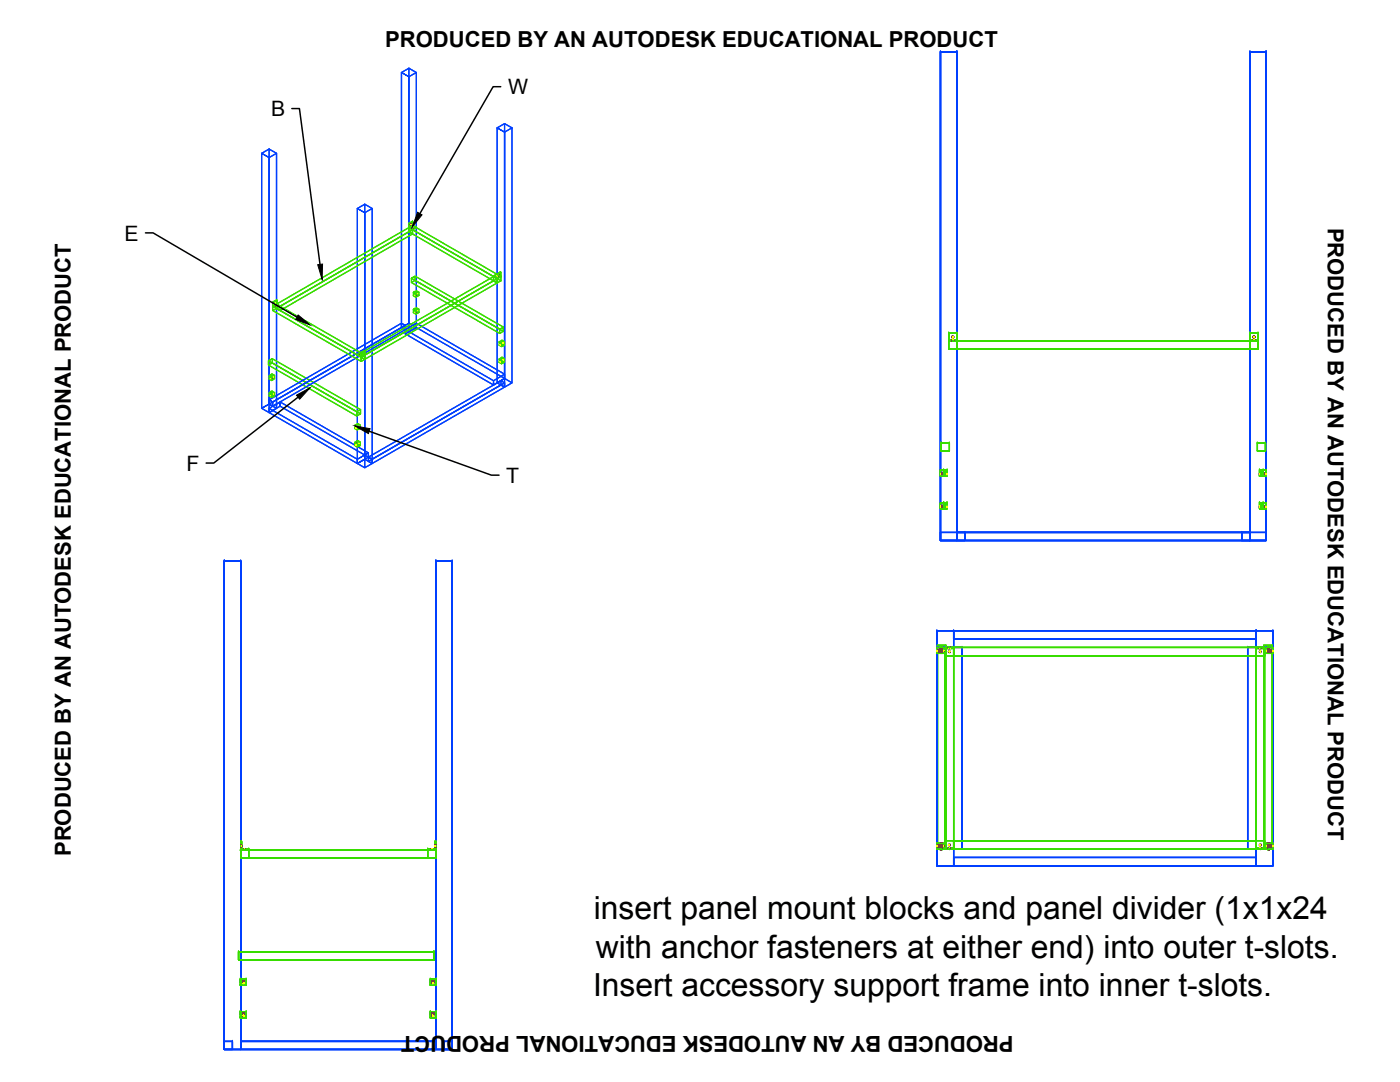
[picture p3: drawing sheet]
<svg xmlns="http://www.w3.org/2000/svg" width="279mm" height="216mm" viewBox="0 0 279 216" stroke-linecap="round" stroke-linejoin="round" font-family="sans-serif">
<!-- layer: sides and bottom -->
<g fill="none" stroke="#003fff" stroke-width=".25">
<path d="M80.1 14.5l1.5-.9v50.9l1.5 .8-1.5 .9-1.5-.9 1.5-.8-1.5 .8zM80.1 14.5l1.5 .8v50.9l-1.5-.9v-50.8l1.5 .8 1.5-.8-1.5-.9zM81.6 13.6l1.5 .9v50.8l-1.5-.8zM81.6 15.3l1.5-.8v50.8l-1.5 .9zM187.7 10.4h3.3v97.5h-3.3zM187.7 10.4h3.3v97.5v-97.5v97.5h-3.3zM187.7 10.4h.1M187.7 10.4v97.5zM187.7 10.4h3.3h-3.3M191 10.4h.1M249.5 10.4h3.2v97.5h-3.2zM249.5 10.4h3.2v97.5v-97.5v97.5h-3.2z"/>
<path d="M249.5 10.4h.1M249.5 10.4v97.5zM249.5 10.4h3.2h-3.2M252.7 10.4h.1M52.2 30.6l1.5-.9v50.9l1.5 .9-1.5 .8-1.5-.8 1.5-.9-1.5 .9zM52.2 30.6l1.5 .8v50.9l-1.5-.8v-50.9l1.5 .8 1.5-.8-1.5-.9zM53.7 29.7l1.5 .9v50.9l-1.5-.9zM53.7 31.4l1.5-.8v50.9l-1.5 .8zM99.2 25.5l1.5-.8v50.8l1.5 .9-1.5 .8-1.5-.8 1.5-.9-1.5 .9zM99.2 25.5l1.5 .9v50.8l-1.5-.8v-50.9l1.5 .9 1.5-.9-1.5-.8zM100.7 24.7l1.5 .8v50.9l-1.5-.9zM100.7 26.4l1.5-.9v50.9l-1.5 .8z"/>
<path d="M71.3 41.6l1.5-.8v50.8l1.5 .9-1.5 .8-1.5-.8 1.5-.9-1.5 .9zM71.3 41.6l1.5 .8v50.9l-1.5-.8v-50.9l1.5 .8 1.5-.8-1.5-.8zM72.8 40.8l1.5 .8v50.9l-1.5-.9zM72.8 42.4l1.5-.8v50.9l-1.5 .8zM53.7 79.8l.7 .4v.9l-.7-.5v-.8l26.4-15.3 .8 .4-26.5 15.3zM53.7 79.8l26.4-15.3v.8l-26.4 15.3zM80.9 65.8l17.6 10.2v.8v-.8l2.2-1.3v.8l-2.2 1.3-17.6-10.2zM80.9 66.6l2.2-1.3 17.6 10.2-2.2 1.3zM80.9 65.8l2.2-1.3 17.6 10.2-2.2 1.3-17.6-10.2 2.2-1.3v.8l-2.2 1.3zM83.1 64.5l17.6 10.2v.8l-17.6-10.2zM53.7 80.6l26.4-15.3 .8 .5-26.5 15.3zM53.7 81.5l2.2-1.3v.9v-.9l17.6 10.2v.8l-17.6-10.1-2.2 1.2z"/>
<path d="M53.7 82.3l2.2-1.2 17.6 10.1-2.2 1.3zM53.7 81.5l17.6 10.1v.9l-17.6-10.2zM53.7 81.5l2.2-1.3 17.6 10.2-2.2 1.2v.9l2.2-1.3v-.8l-2.2 1.2zM54.4 80.2l26.5-15.3v.9l-.8-.5v-.8l.8 .4v.9l-26.5 15.3zM73.5 91.2l.8 .4v.9l-.8-.4v-.9l26.5-15.2 .7 .4-26.4 15.2zM73.5 91.2l26.5-15.2v.8l-26.5 15.3zM73.5 92.1l26.5-15.3 .7 .4-26.4 15.3zM74.3 91.6l26.4-15.2v.8l-.7-.4v-.8l.7 .4v.8l-26.4 15.3zM44.8 112h.1M44.8 112v97.4v-97.4h3.2v97.4h-3.2zM44.8 112h3.2v97.4v-97.4v97.4h-3.2zM44.8 112h3.2z"/>
<path d="M48 112h.1M87 112h.1M87 112v97.4v-97.4h3.2v97.4h-3.2zM87 112h3.2v97.4v-97.4v97.4h-3.2zM87 112h3.2zM90.2 112h.1M187.7 107.9h3.3h-3.3M187.7 106.2h4.9v1.7v-1.7v1.7h-4.9zM187.7 107.9h4.9h-4.9M187.7 106.2v1.7v-1.7M187.7 107.9h.1M187.7 106.2h4.9v1.7h-4.9z"/>
<path d="M191 106.2h.1M191 106.2v1.7zM191 106.2h58.5h-58.5h58.5v1.7h-58.5zM191 106.2h58.5v1.7h-58.5h58.5h-58.5zM192.6 106.2h.1M192.6 107.9h.1M192.6 106.2h-4.9h4.9M247.8 106.2v1.7v-1.7h4.9v1.7h-4.9zM247.8 106.2h.1M247.8 107.9h.1M247.8 106.2h4.9h-4.9M247.8 106.2h4.9v1.7h-4.9z"/>
<path d="M249.5 107.9h3.2h-3.2M249.5 106.2h.1M249.5 107.9h.1M252.7 107.9h-4.9h4.9M252.7 106.2v1.7v-1.7M252.7 107.9h.1M187 125.8h3.3h-3.3h3.3v3.4h-3.3zM187 125.8h.1M187 129.2h3.3h-3.3M187 125.8v3.4v-3.4M187 125.8h3.3v3.4h-3.3zM187 129.2h5z"/>
<path d="M187 129.2h5v40.2v-40.2v40.2h-5zM187 129.2v40.2v-40.2h5v40.2h-5zM190.3 129.2v-3.4v3.4M190.3 125.8h.1M190.3 129.2h.1M190.3 127.5v-1.7v1.7M190.3 125.8h60.4v1.7h-60.4zM190.3 125.8h60.4h-60.4h60.4v1.7h-60.4zM190.3 127.5h60.4zM192 129.2h.1M249 129.2h.1M249 129.2v40.2v-40.2h5v40.2h-5z"/>
<path d="M249 129.2h5v40.2v-40.2v40.2h-5zM249 129.2h5zM250.7 125.8h3.3h-3.3h3.3v3.4h-3.3zM250.7 125.8h.1M250.7 129.2h3.3h-3.3M250.7 125.8v3.4v-3.4M250.7 125.8h3.3v3.4h-3.3zM250.7 127.5h.1M250.7 127.5v-1.7v1.7M254 129.2v-3.4v3.4M254 125.8h.1M254 129.2h.1"/>
<path d="M187 169.4h3.3h-3.3h3.3v3.4h-3.3zM187 169.4h.1M187 172.8h3.3h-3.3M187 169.4v3.4v-3.4M187 169.4h3.3v3.4h-3.3zM187 169.4h5zM190.3 172.8v-3.4v3.4M190.3 169.4h.1M190.3 172.8h.1M190.3 172.8v-1.7v1.7M190.3 171.1h60.4v1.7h-60.4zM190.3 171.1h60.4h-60.4h60.4v1.7h-60.4z"/>
<path d="M190.3 172.8h60.4zM192 169.4h.1M249 169.4h.1M249 169.4h5zM250.7 169.4h3.3h-3.3h3.3v3.4h-3.3zM250.7 169.4h.1M250.7 172.8h3.3h-3.3M250.7 169.4v3.4v-3.4M250.7 169.4h3.3v3.4h-3.3zM250.7 171.1h.1M250.7 172.8h.1M250.7 172.8v-1.7v1.7"/>
<path d="M254 172.8v-3.4v3.4M254 169.4h.1M254 172.8h.1M44.8 209.4h.1M44.8 209.4h3.2zM44.8 207.8h1.6h-1.6h1.6v1.6h-1.6zM44.8 209.4v-1.6v1.6M44.8 207.8h.1M44.8 207.8h1.6v1.6h-1.6zM46.4 207.8h.1M46.4 209.4h-1.6h1.6M46.4 207.8v1.6v-1.6"/>
<path d="M48 207.8v1.6v-1.6M48 207.8h39v1.6h-39zM48 207.8h39v1.6h-39h39h-39zM48 207.8h39zM48 209.4h.1M48 207.8h.1M87 209.4h.1M87 209.4h3.2zM87 207.8h.1M87 207.8v1.6v-1.6M88.6 207.8h1.6h-1.6h1.6v1.6h-1.6zM88.6 209.4v-1.6v1.6"/>
<path d="M88.6 207.8h.1M88.6 209.4h.1M88.6 207.8h1.6v1.6h-1.6zM90.2 207.8h.1M90.2 209.4h-1.6h1.6M90.2 207.8v1.6v-1.6"/>
</g>
<!-- layer: stuff inserted in sides -->
<g fill="none" stroke="#37dd00" stroke-width=".25">
<path d="M81.6 45.4l.7-.4 .8 .4-.8 .4zM81.6 44.6l.7-.5v.9l-.7 .4zM81.6 44.6l.7-.5 .2 .1-.8 .4zM81.6 45.4l.7-.4-.7 .4v.9l.7-.5v-.8l17.7 10.2-.8 .4zM81.6 46.3l.7-.5 17.7 10.2-.8 .5zM81.6 45.4l17.6 10.2v.9l.8-.5v-.8l-.8 .4v.9l-17.6-10.2zM81.7 45.4l.8-.5 .6 .4-.8 .4zM81.7 44.6l.8-.4v.7l-.8 .5zM81.7 45.4l-.1-.8v.8l.7 .3M82.1 55.5v.9l.7-.4v-.9l-.7 .4 .7-.4 17.6 10.2-.7 .4zM82.1 55.5l17.6 10.2v.8l-17.6-10.1zM82.1 56.4l.7-.4 17.6 10.1-.7 .4z"/>
<path d="M82.3 45l17.7 10.2v.8l-17.7-10.2zM82.5 44.9v-.7l-.2-.1v.9l.8 .4-.8 .4 .8-.5M82.5 58.4l.5 .3v.6l-.5-.3 .5 .3 .6-.3-.5-.3-.3 .1v-.6l.3-.2 .5 .3-.6 .4zM82.5 58.4l.1-.1v.6l-.1 .1zM82.6 58.3v.6zM82.6 58.3l.1-.1v.6l-.1 .1M82.6 58.3l.2-.1-.1 .6M82.8 58.8l-.2 .1M82.8 55.1l17.6 10.2v.8l-.7 .4v-.8l.7-.4v.8l-17.6-10.1zM83 58.7l.6-.4v.7l-.6 .3M83.1 58l.5 .3v.7l-.5-.3zM98.5 55.2l.7-.4 .8 .4-.8 .4z"/>
<path d="M98.5 55.1l.7-.5 .7 .4-.8 .4zM98.5 55.1l.7-.5v.2l-.7 .4v-.1v.1l.7 .4v-.8l-.1 .6M99.1 54.7l.8-.4v.7l-.8 .4zM99.1 54.7l.8-.4h.1zM99.2 54.8l.8-.5v.9l-.8 .4zM99.2 54.6v.2l.8 .4v-.9h-.1v.7M53.6 72l.7-.4-.7 .4v.8l.7-.4v-.8l17.7 10.1-.8 .5zM53.6 72.8l.7-.4 17.7 10.2-.8 .4zM53.6 72l17.6 10.2v.8l.8-.4v-.9l-.8 .5v.8l-17.6-10.2zM53.7 78.4l.5 .3 .6-.4-.5-.3 .5 .3v.7l-.5-.3 .5 .3-.6 .3-.5-.3 .3-.1v-.7zM53.7 78.4l.5 .3v.6l-.5-.3zM53.7 75l.5 .3 .6-.4-.5-.3 .5 .3v.7l-.5-.3 .5 .3-.6 .3-.5-.3 .3-.1v-.7z"/>
<path d="M53.7 75l.5 .3v.6l-.5-.3zM54 78.2v.6l.2-.1M54 74.8v.6M54.1 78.1l.1 .6zM54.1 78.1l-.1 .1v.6l.1-.1M54.1 74.7l.1 .6zM54.1 74.7l-.1 .1v.6l.1-.1M54.2 78.1l-.2 .1M54.2 78.1l.1-.1v.7h-.1zM54.2 75.3l-.2 .2M54.2 74.7l-.2 .1M54.2 74.7l.1-.1v.7h-.1z"/>
<path d="M54.3 71.6l17.7 10.1v.9l-17.7-10.2zM54.4 61.1l.8-.4-.8 .4v.9l.8-.5v-.8l17.6 10.2-.7 .4zM54.4 62l.8-.5 17.6 10.2-.7 .4zM54.4 61.1l17.7 10.2v.8l.7-.4v-.8l-.7 .4v.8l-17.7-10.1zM54.4 61.1l.8-.4 .7 .4-.7 .4zM54.4 60.3l.8-.5v.9l-.8 .4zM54.4 60.3l.9-.4zM54.6 61.1l.7-.5 .6 .4-.7 .5zM54.6 60.3l.7-.4v.7l-.7 .5zM54.6 61.1v-.8h-.2v.8l.8 .4M54.8 78.3l-.6 .4v.6l.6-.3M54.8 74.9l-.6 .4v.6l.6-.3"/>
<path d="M55.2 60.7l17.6 10.2v.8l-17.6-10.2zM55.2 60.7l.7 .4v.9l-.7-.5v-.8l26.4-15.3 .7 .4-26.4 15.3zM55.2 60.7l26.4-15.3v.9l-26.4 15.2zM55.2 61.5l26.4-15.2 .7 .4-26.4 15.3zM55.3 60.6l-.1-.8v.9l.7 .4-.7 .4 .7-.5M55.9 61.1l26.4-15.3v.9l-.7-.4v-.9l.7 .4v.9l-26.4 15.3zM71.3 70.9l.8-.5 .7 .5-.7 .4zM71.3 70.8l.8-.5 .6 .4-.7 .4zM71.3 70.8l.8-.5-.8 .5 .8 .5v-.9h-.1v.7M72 70.4l.7-.4v.7l-.7 .4zM72 70.4l.8-.4zM72.1 70.4l.7-.4v.9l-.7 .4z"/>
<path d="M72.1 70.3l.7 .6v-.9l-.1 .7M72.1 70.4l.7 .5v.8l-.7-.4v-.9l26.4-15.2 .7 .4-26.4 15.3zM72.1 70.4l26.4-15.2v.8l-26.4 15.3zM72.1 71.3l26.4-15.3 .7 .5-26.4 15.2zM72.8 70.9l26.4-15.3v.9l-.7-.5v-.8l.7 .4v.9l-26.4 15.2zM82.5 61.8l.5 .2v.7l-.5-.3 .5 .3 .6-.4-.5-.3-.3 .2v-.6l.3-.2 .5 .3-.6 .3zM82.5 61.8l.1-.1v.6l-.1 .1zM82.6 61.7v.6zM82.6 61.7l.1-.2v.7l-.1 .1M82.7 61.5v.7M82.8 62.2l-.2 .1M82.8 61.6l-.2 .1"/>
<path d="M83 62l.6-.3v.6l-.6 .4M83.1 61.4l.5 .3v.6l-.5-.3zM99.6 71.7l.5 .3-.5-.3 .6-.4 .5 .3-.3 .1v.7l.3-.2-.5-.3-.6 .4 .5 .3-.5-.3zM99.6 71.7l.6-.4v.6l-.6 .4M99.6 68.2l.5 .3-.5-.3 .6-.3 .5 .3-.3 .2v.6l.3-.2-.5-.3-.6 .4 .5 .3-.5-.3zM99.6 68.2l.6-.3v.6l-.6 .4M100.1 72l.1-.1v.6l-.1 .1zM100.1 68.5h.1v.6l-.1 .1zM100.2 71.3l.5 .3v.6l-.5-.3zM100.2 67.9l.5 .3v.6l-.5-.3zM100.2 71.9l.1 .6zM100.2 68.5l.1 .6z"/>
<path d="M100.3 71.9l.1-.1v.6l-.1 .1M100.3 68.5l.1-.1v.6l-.1 .1M100.4 72.4l-.2 .1M100.4 71.7l-.2 .2M100.4 69l-.2 .1M100.4 68.4l-.2 .1M100.4 71.8v.6M100.4 68.4v.6M189.3 68.1h1.7h-1.7h1.7v1.6h-1.7zM189.3 68.1h.1M189.3 69.7h1.7h-1.7M189.3 68.1v1.6v-1.6"/>
<path d="M189.3 68.1h1.7v1.6h-1.7zM189.3 68.1h1.7zM189.3 66.4h1.7v1.7h-1.7zM189.3 66.4h1.7v1.4h-1.7h1.7h-1.7zM189.3 67.8v.3v-.3h1.7v.3h-1.7zM189.3 66.4v1.4zM189.3 67.8h.1M189.3 67.8h1.7v.3v-.3v.3h-1.7zM189.3 66.4h.1M189.3 67.8v-1.4v1.4M189.3 66.4h1.7h-1.7M191 69.7v-1.6v1.6"/>
<path d="M191 68.1h.1M191 69.7h.1M191 67.8h.1M191 67.8v.3zM191 66.4h.1M191 67.8v-1.4v1.4M191 66.4h-1.7h1.7M191 66.4v1.4zM191 68.1v1.6zM191 68.1h58.5h-58.5h58.5v1.6h-58.5zM191 68.1h58.5v1.6h-58.5h58.5h-58.5zM249.5 68.1h1.6z"/>
<path d="M249.5 66.4h1.6v1.7h-1.6zM249.5 66.4h1.6v1.4h-1.6h1.6h-1.6zM249.5 67.8v.3v-.3h1.6v.3h-1.6zM249.5 66.4v1.4zM249.5 68.1h.1M249.5 67.8h.1M249.5 67.8h1.6v.3v-.3v.3h-1.6zM249.5 66.4h.1M249.5 67.8v-1.4v1.4M249.5 66.4h1.6h-1.6M249.5 69.7h.1M249.5 68.1v1.6z"/>
<path d="M249.5 68.1h1.6h-1.6h1.6v1.6h-1.6zM249.5 69.7h1.6h-1.6M249.5 68.1v1.6v-1.6M249.5 68.1h1.6v1.6h-1.6zM251.1 68.1h.1M251.1 67.8h.1M251.1 67.8v.3zM251.1 66.4h.1M251.1 67.8v-1.4v1.4M251.1 66.4h-1.6h1.6M251.1 66.4v1.4zM251.1 69.7v-1.6v1.6"/>
<path d="M251.1 69.7h.1M70.8 88.3l.5 .2 .3-.1v.6l-.3 .2-.5-.3 .6-.4 .5 .3-.5-.3v-.6l.5 .3-.5-.3zM70.8 88.3l.5 .2v.7l-.5-.3zM70.8 84.9l.5 .3 .3-.2v.6l-.3 .2-.5-.3 .6-.3 .5 .3-.5-.3v-.7l.5 .3-.5-.3zM70.8 84.9l.5 .3v.6l-.5-.3zM71.4 87.9l-.6 .4v.6l.6-.4M71.4 84.5l-.6 .4v.6l.6-.3M71.7 88.4v.7M71.7 85v.7M71.8 88.9l-.2 .1M71.8 88.3l-.2 .1M71.8 88.3l.1-.1v.6l-.1 .1z"/>
<path d="M71.8 88.3v.6zM71.8 85.5l-.2 .1M71.8 84.9l-.2 .1M71.8 84.9l.1-.1v.7h-.1zM71.8 84.9v.6zM71.8 88.3l-.1 .1v.7l.1-.2M71.8 84.9l-.1 .1v.7l.1-.2M187.7 93.8h1.3v1.2h-1.3zM187.8 88.4h1.7h-1.7h1.7v1.6h-1.7zM187.8 88.4h.1M187.8 90h1.7h-1.7M187.8 88.4v1.6v-1.6"/>
<path d="M187.8 88.4h1.7v1.6h-1.7zM188.3 95h.1M188.3 95h.4M188.3 93.8h.1M188.3 93.8h.4h-.4v1.2h.4v-1.2v1.2M188.3 93.8v1.2M188.7 93.8h.3v1.2h-.3zM189 95h.1M189 93.8h-1.3h.6v1.2h-.6v-1.2v1.2h1.3M189 93.8h.1M189.5 90v-1.6v1.6M189.5 88.4h.1"/>
<path d="M189.5 90h.1M250.9 88.4h1.6h-1.6h1.6v1.6h-1.6zM250.9 90v-1.6v1.6M250.9 88.4h.1M250.9 90h.1M250.9 88.4h1.6v1.6h-1.6zM251.4 95h.1M251.4 93.8h1.3h-.6v1.2h.6v-1.2v1.2h-1.3M251.4 93.8h.1M251.4 93.8h.3v1.2h-.3zM251.4 93.8h1.3v1.2h-1.3zM251.7 95h.4"/>
<path d="M252.1 95h.1M252.1 93.8h.1M252.1 93.8h-.4h.4v1.2h-.4v-1.2v1.2M252.1 93.8v1.2M252.5 88.4h.1M252.5 90h-1.6h1.6M252.5 88.4v1.6v-1.6M187.7 100.3h1.3v1.2h-1.3zM188.3 101.5h.1M188.3 101.5h.4M188.3 100.3h.1M188.3 100.3h.4h-.4v1.2h.4v-1.2v1.2"/>
<path d="M188.3 100.3v1.2M188.7 100.3h.3v1.2h-.3zM189 101.5h.1M189 100.3h-1.3h.6v1.2h-.6v-1.2v1.2h1.3M189 100.3h.1M251.4 101.5h.1M251.4 100.3h1.3h-.6v1.2h.6v-1.2v1.2h-1.3M251.4 100.3h.1M251.4 100.3h.3v1.2h-.3zM251.4 100.3h1.3v1.2h-1.3zM251.7 101.5h.4M252.1 101.5h.1"/>
<path d="M252.1 100.3h.1M252.1 100.3h-.4h.4v1.2h-.4v-1.2v1.2M252.1 100.3v1.2M187 129.2v1.2h1.3v-1.2M187 129.2h1.3v1.2h-1.3zM187.1 128.8h1.7h-1.7M187.1 128.8h1.7v40.2h-1.7zM187.1 128.8h1.7v40.2v-40.2v40.2h-1.7zM187.1 128.8v40.2zM187.6 129.2h.4M188.6 129.2h1.7h-1.7M188.6 129.2h1.7v40.2h-1.7z"/>
<path d="M188.6 129.2h1.7v40.2v-40.2v40.2h-1.7zM188.6 129.2v40.2zM188.6 129.2h1.7v1.7h-1.7zM188.6 129.2h1.7zM188.6 129.4h1.7v1.5h-1.7zM188.6 129.4h1.7h-1.7M188.6 129.2v1.7h1.7h-1.7M188.6 129.2h1.7v.2h-1.7zM188.6 129.2v.2M190.3 129.4h.1M190.3 129.4v-.2v1.7M190.3 130.9v-1.7v1.7"/>
<path d="M190.3 129.2h60.4v1.7h-60.4zM190.3 129.2h60.4h-60.4h60.4v1.7h-60.4zM190.3 130.9h60.4zM250.7 129.2h1.7v1.7h-1.7zM250.7 129.2h1.7zM250.7 129.4h1.7v1.5h-1.7zM250.7 129.4h1.7h-1.7M250.7 129.2v1.7h1.7h-1.7M250.7 129.2h1.7v.2h-1.7zM250.7 129.2v.2M250.7 129.2h.1M250.7 130.9h.1"/>
<path d="M250.7 130.9v-1.7v1.7M250.7 129.2h1.7h-1.7M250.7 129.2h1.7v40.2h-1.7zM250.7 129.2h1.7v40.2v-40.2v40.2h-1.7zM250.7 129.2v40.2zM252.2 128.8h1.7v40.2h-1.7zM252.2 128.8v40.2v-40.2h1.7v40.2h-1.7zM252.4 129.4h.1M252.4 129.4v-.2v1.7M252.7 129.2v1.2h1.3v-1.2M252.7 129.2h1.3v1.2h-1.3zM253 129.2h.4"/>
<path d="M253.9 128.8h-1.7h1.7M253.9 128.8v40.2zM48 169.6h.1M48 169.6v1.7zM48 169.6h39h-39h39v1.7h-39zM48 169.6h39v1.7h-39h39h-39zM48 169.6h1.6h-1.6M48 169.4v.2zM48 169.4v-1.4v1.4M48 168h.1M48 169.4v.2h1.6v-.2M48 169.4v-1.4h.2v1.4"/>
<path d="M48 169.4v-1.4h.2h-.2h.2v1.4M48 169.6h1.6h-1.6h1.6v1.7h-1.6zM48 171.3v-1.7v1.7M48 171.3h.1M48 169.6h1.6v1.7h-1.6zM48.2 169.4h1.4h-1.4M48.2 168h.1M48.2 168v1.4zM49.6 169.6h.1M49.6 169.4h.1M49.6 169.4v.2zM49.6 171.3h-1.6h1.6"/>
<path d="M49.6 169.6v1.7v-1.7M85.4 169.6h.1M85.4 169.4h.1M85.4 169.4v.2h1.6v-.2M85.4 169.4v.2zM85.4 169.6h1.6h-1.6h1.6v1.7h-1.6zM85.4 171.3v-1.7v1.7M85.4 171.3h.1M85.4 169.6h1.6v1.7h-1.6zM86.8 169.4h-1.4h1.4M86.8 168h.1M86.8 168v1.4z"/>
<path d="M86.8 169.4v-1.4h.2v1.4M86.8 169.4v-1.4h.2h-.2h.2v1.4M87 169.6h.1M87 171.3h.1M87 169.6v1.7zM87 169.6h-1.6h1.6M87 169.4v.2zM87 169.4v-1.4v1.4M87 168h.1M87 171.3h-1.6h1.6M87 169.6v1.7v-1.7M187 169.4v-1.1h1.3v1.1"/>
<path d="M187 168.3h1.3v1.1h-1.3zM187.1 169h.1M187.1 169h1.7h-1.7M187.6 169.4h.4M188.6 169.4h.1M188.6 169.4h1.7h-1.7M188.6 167.8h1.7v1.6h-1.7zM188.6 169.4h1.7zM188.6 167.8h1.7v1.4h-1.7zM188.6 169.2h.1M188.6 167.8v1.6v-.2M188.6 169.2h1.7v.2h-1.7z"/>
<path d="M188.8 169h.1M190.3 169.4h.1M190.3 169.2h-1.7h1.7M190.3 167.8h-1.7h1.7v1.6M190.3 169.2v.2M190.3 169.4v-1.6v1.6M190.3 167.8h60.4v1.6h-60.4zM190.3 167.8h60.4h-60.4h60.4v1.6h-60.4zM190.3 169.4h60.4zM250.7 167.8h1.7v1.6h-1.7zM250.7 169.4h1.7zM250.7 167.8h1.7v1.4h-1.7z"/>
<path d="M250.7 169.2h.1M250.7 167.8v1.6v-.2M250.7 169.2h1.7v.2h-1.7zM250.7 167.8h.1M250.7 169.4h.1M250.7 169.4v-1.6v1.6M250.7 169.4h1.7h-1.7M252.2 169h.1M252.4 169.2h-1.7h1.7M252.4 167.8h-1.7h1.7v1.6M252.4 169.2v.2M252.4 169.4h.1"/>
<path d="M252.7 169.4v-1.1h1.3v1.1M252.7 168.3h1.3v1.1h-1.3zM253 169.4h.4M253.9 169h.1M253.9 169h-1.7h1.7M47.6 189.9h.1M47.6 189.9v1.6zM47.6 189.9h39h-39h39v1.6h-39zM47.6 189.9h39v1.6h-39h39h-39zM47.9 196.6h.1M47.9 195.4h.1M47.9 195.4l.1 1.2z"/>
<path d="M48 196.6h1.1h-1.1M48 196.6h.1M48 195.4h1.1h-1.1M48 195.4h.1M48 195.4h1.1v1.2h-1.1zM48 195.4v1.2v-1.2h1.1v1.2h-1.1zM49.1 196.6h.1M49.1 195.4h.1M49.1 195.4v1.2M85.9 196.6h.1M85.9 195.4h.1M85.9 195.4h1.1v1.2h-1.1z"/>
<path d="M85.9 195.4h1.1v1.2v-1.2v1.2h-1.1zM85.9 195.4v1.2M86.6 189.9h.1M86.6 191.5h.1M86.6 189.9v1.6zM87 196.6h-1.1h1.1M87 196.6h.1M87 195.4h-1.1h1.1M87 195.4h.1M87 195.4l.1 1.2zM87.1 196.6h.1M87.1 195.4h.1"/>
<path d="M47.9 203.1h.1M47.9 201.9h.1M47.9 201.9l.1 1.2zM48 203.1h1.1h-1.1M48 203.1h.1M48 201.9h1.1h-1.1M48 201.9h.1M48 201.9h1.1v1.2h-1.1zM48 201.9v1.2v-1.2h1.1v1.2h-1.1zM49.1 203.1h.1M49.1 201.9h.1M49.1 201.9v1.2"/>
<path d="M85.9 203.1h.1M85.9 201.9h.1M85.9 201.9h1.1v1.2h-1.1zM85.9 201.9h1.1v1.2v-1.2v1.2h-1.1zM85.9 201.9v1.2M87 203.1h-1.1h1.1M87 203.1h.1M87 201.9h-1.1h1.1M87 201.9h.1M87 201.9l.1 1.2zM87.1 203.1h.1M87.1 201.9h.1"/>
</g>
<g fill="none" stroke="#f00" stroke-width=".25">
<path d="M81.9 44.9h.1M81.9 44.7v.2l.1-.1M82 44.7v.1v-.1l.2 .1M82 44.9v-.1l.1 .1M82 44.7h.1M82 44.8h.2l-.1 .1M82.2 45.3v.1M82.2 45.3v.2M82.3 45.4h.2l-.2 .1M82.3 45.2l.2 .2zM82.3 45.2v.2M82.5 45.4v.1"/>
<path d="M82.6 58.4l.4 .2v.1l-.4-.2M82.6 58.4l.4 .2M82.7 58.5l.4 .2M82.7 58.3l.4 .3M82.7 58.4l.4 .3 .1-.1-.1-.1-.1 .1M82.7 58.8l.6-.3 .1 .1-.6 .3-.1-.1M82.7 58.4l.4 .2M83 58.8l.1 .1M83 58.7v-.1l.1 .1v.1M83.1 58.8h-.1l.2 .1M83.1 58.5l.2 .1-.1-.1M83.2 58.7l-.1 .1h.2"/>
<path d="M83.3 58.5l-.6 .4M83.3 58.6l-.1 .1 .1 .1v-.3l-.6 .5M83.3 58.7l-.6 .3M83.4 58.6l-.6 .3M83.4 58.7l-.7 .3 .7-.3M99.1 55.1v.1M99.1 55v.1M99.2 55v.1M99.2 55.1v.2M99.3 55v.1M99.3 55.1v.1M99.4 55h.1"/>
<path d="M99.4 54.9l.2-.1-.1 .2h.1M99.6 55.1l-.2-.1 .1 .1M99.6 54.8h-.1l.1 .2 .1-.1M54 78.4l.3 .2M54 75l.3 .2M54 78.4l.4 .3M54 78.3l.4 .3M54 75l.4 .3M54 74.9l.4 .3M54 78.3l.4 .2M54 74.9l.4 .2M54.1 78.4l.4 .2-.6 .3"/>
<path d="M54.1 78.3l.4 .2M54.1 75l.4 .1-.6 .4M54.1 74.9l.4 .2M54.1 78.3l.4 .2v.2l-.2-.1v-.1M54.3 78.6l.2 .1M54.3 75.3h.2M54.3 78.7l.2 .1M54.3 75.3l.2 .1M54.3 75.1v.2h.2v-.1M54.4 78.7h.3l-.1 .1M54.4 78.4l-.1 .1 .3 .1-.6 .3M54.4 75.3h.3l-.1 .1"/>
<path d="M54.4 75l-.1 .1 .3 .1-.6 .3M54.5 78.4l.2 .1M54.5 75l.2 .1M54.5 75.1l-.6 .4M54.6 75.1l.1 .1M54.6 78.7l-.1-.1-.6 .4 .1 .1M54.6 75.3h-.1l-.6 .3 .1 .1M54.6 78.6l.1 .1-.7 .2M54.6 78.7l-.6 .4M54.6 75.2l-.5 .4-.1-.1M54.6 75.3l-.6 .4M54.7 78.7v-.1l-.1-.1-.7 .5"/>
<path d="M54.7 78.7l-.6 .3M54.7 75.3v-.1l-.1-.1-.7 .5M54.7 75.3l-.6 .3M54.7 60.5l.1 .1M54.7 78.6l-.2-.2 .1 .1-.7 .4M54.8 60.4v.2v-.1M54.8 60.4l.2 .1M54.8 60.6l.1-.1v.1M54.9 60.4h.1M54.9 60.5l.1 .1M55.1 61v.1M55.1 60.9v.3"/>
<path d="M55.2 61.1v.1M55.2 60.9v.1M55.3 60.9l-.1 .1h.1M55.3 61.1v.1M71.9 70.8v.1M72 70.7l-.1 .2h.2h-.1M72.1 70.7h-.1l.1 .1M72.1 70.9h.1M72.2 70.7l-.1 .1h.1M72.2 70.9h.1M72.2 70.6h.2l-.1 .1M72.3 70.6h.1"/>
<path d="M72.3 70.7l.1 .1zM72.3 70.5l.2 .1M72.4 70.5l.1 .1M72.4 70.6l-.1 .1h.2M82.6 61.9l.4 .2M82.6 61.8l.4 .2M82.7 61.9l.4 .2M82.7 61.8l.4 .2M82.7 61.8l.4 .3 .1-.1h-.2M82.7 61.7l.4 .3M82.7 62.2l.6-.3 .1 .1-.6 .3-.1-.1M82.8 62.4l.6-.4-.6 .5"/>
<path d="M83 62.2l.1 .1M83 62.1v-.1l.1 .1v.1M83.1 62.2h-.1l.2 .1M83.1 61.9l.1 .1M83.2 62.1v.2l.1-.1M83.2 61.9l.1 .1M83.2 62l.1 .2v-.2M83.3 62l-.6 .3M83.3 62l-.6 .4M83.3 62.1l-.6 .3M83.4 62l-.6 .3M99.7 71.8v-.1h.2v.2"/>
<path d="M99.7 68.4v-.1l.2 .1v.1M99.7 71.9l.2 .1M99.7 71.7h.3h-.1M99.7 68.5l.2 .1M99.7 68.3h.3l-.1 .1M99.8 71.9l.2 .1M99.8 71.6l.2 .1M99.8 68.5l.2 .1M99.8 68.2l.2 .1M99.9 71.9l.4 .2M99.9 71.8l-.1 .1h.3M99.9 71.6l.2 .1"/>
<path d="M99.9 68.4l.4 .3M99.9 68.4l-.1 .1h.3M99.9 68.2l.2 .1M99.9 71.9l.5 .2-.4-.2M99.9 71.8l.4 .2M99.9 71.7v.1l.2 .1v-.2M99.9 68.4l.4 .2M99.9 68.3v.1l.2 .1v-.1M100 71.7l.4 .3M100 68.5l.4 .2-.5-.2M100 68.3l.4 .3M100 71.8l.4 .2"/>
<path d="M100 71.8l.4 .3M100 71.7l.5 .3-.7 .3M100 68.4l.4 .2M100 68.4l.4 .3M100 68.3l.5 .3-.7 .3M100.3 71.8l.1 .1-.7 .3M100.3 68.4l-.5 .5-.1-.2M100.4 71.7l-.7 .5 .7-.5M100.4 71.9l-.6 .3M100.4 68.4l-.7 .3 .7-.3M100.4 68.5l-.6 .4M100.5 72l-.6 .3"/>
<path d="M100.5 71.8l-.1-.1-.6 .4 .1 .1M100.5 68.6l-.6 .3M100.5 68.4h-.1l-.6 .3 .1 .1M100.5 71.9l-.6 .3M100.5 68.5l-.6 .4M189.9 67.8v.3M189.9 67.8h.2v.3h-.2zM190 67.8h.3v.3h-.3zM190 67.1h.3v.3h-.3zM190.1 67.8h.3v.3h-.3zM190.4 67.8v.3M250 67.8v.3"/>
<path d="M250 67.8h.3v.3h-.3zM250.1 67.8h.3v.3h-.3zM250.1 67.1h.3v.3h-.3zM250.3 67.8h.2v.3h-.2zM250.5 67.8v.3M71.1 88.3l.1 .2 .1-.2 .1 .1-.1 .1M71.1 84.9l.1 .1M71.1 88.4l.1 .1M71.1 88.2l.1 .2v-.1M71.1 85l.1 .1M71.1 84.8l.1 .2v-.1M71.2 88.1l-.1 .1h.2"/>
<path d="M71.2 85h.2l-.1 .1M71.2 84.7l-.1 .1h.2M71.3 88.4l.4 .3-.6 .2M71.3 88.1l.1 .1M71.3 85l.4 .3-.6 .2M71.3 84.7l.1 .1M71.3 88.3l.4 .2-.6 .3v.1M71.3 88.2l.1 .1M71.3 84.9l.4 .2M71.3 84.8l.1 .1M71.4 88.4l.4 .2M71.4 88.3l.4 .2"/>
<path d="M71.4 85l.4 .2M71.4 84.9l.4 .2M71.4 88.4l-.1-.2v.2l.4 .1M71.4 85l-.1-.2v.2l.4 .2M71.6 88.4l-.6 .3M71.6 88.4l-.6 .4M71.6 88.5l.1 .1-.6 .3-.1-.1M71.6 84.9l-.6 .4M71.6 85l-.6 .4M71.6 85.1l.1 .1-.6 .3h-.1M71.7 88.4l-.6 .3M71.7 85l-.6 .3"/>
<path d="M71.7 88.7l-.4-.3 .4 .3M71.7 88.6l-.6 .3M71.7 88.4l-.6 .4M71.7 85.2l-.6 .3M71.7 85l-.6 .4M71.7 85.2l-.4-.2 .4 .3M71.7 85.1l-.6 .4M187.7 94.4h1.3M187.7 94.4h1.3v.2h-1.3zM187.7 94.5h1.3v.3h-1.3zM187.7 94.6h1.3v.2h-1.3zM187.7 94.8h1.3"/>
<path d="M188.4 94.1h.2v.2h-.2zM251.4 94.4h1.3M251.4 94.4h1.3v.2h-1.3zM251.4 94.5h1.3v.3h-1.3zM251.4 94.6h1.3v.2h-1.3zM251.4 94.8h1.3M187.7 100.9h1.3M187.7 100.9h1.3v.2h-1.3zM187.7 101h1.3v.3h-1.3zM187.7 101.1h1.3v.2h-1.3zM187.7 101.3h1.3M188.3 100.5h.4v.4h-.4z"/>
<path d="M188.4 100.6h.2v.2h-.2zM251.4 100.9h1.3M251.4 100.9h1.3v.2h-1.3zM251.4 101h1.3v.3h-1.3zM251.4 101.1h1.3v.2h-1.3zM251.4 101.3h1.3M251.7 100.6h.3v.2h-.3zM187 129.7h1.3v.3h-1.3zM187 129.8h1.3v.2h-1.3zM187 130h1.3M187 129.6h1.3v.2h-1.3zM187 129.6h1.3"/>
<path d="M187.5 130v.4M187.5 130h.3v.4h-.3zM187.6 130h.4v.4h-.4zM187.6 129.1v.9M187.6 129.1h.2v.9h-.2zM187.7 129.1h.2v.9h-.2zM187.8 129.1h.2v.9h-.2zM187.8 130h.3v.4h-.3zM188 129.1v.9M188.1 130v.4M189.3 129.2h.2v.2h-.2zM189.3 129.2v.2"/>
<path d="M189.3 129.9h.3v.3h-.3zM189.3 129.2h.3v.2h-.3zM189.5 129.2h.2v.2h-.2zM189.7 129.2v.2M251.3 129.2h.2v.2h-.2zM251.3 129.2v.2M251.4 129.9h.3v.3h-.3zM251.4 129.2h.3v.2h-.3zM251.5 129.2h.2v.2h-.2zM251.7 129.2v.2M252.7 129.7h1.3v.3h-1.3zM252.7 129.8h1.3v.2h-1.3z"/>
<path d="M252.7 130h1.3M252.7 129.6h1.3v.2h-1.3zM252.7 129.6h1.3M252.9 130h.3v.4h-.3zM252.9 130v.4M253 129.1h.2v.9h-.2zM253 129.1v.9M253 130h.4v.4h-.4zM253.1 129.1h.2v.9h-.2zM253.2 129.1h.2v.9h-.2zM253.2 130h.3v.4h-.3zM253.4 129.1v.9"/>
<path d="M253.5 130v.4M48 168.7h.2v.3h-.2zM48 168.6h.2v.2h-.2zM48 168.6h.2M48 168.8h.2v.2h-.2zM48 169h.2M48.6 169.4h.2v.2h-.2zM48.7 169.4h.3v.2h-.3zM48.8 169.4h.3v.2h-.3zM49.1 169.4v.2M86 169.4h.2v.2h-.2zM86 169.4v.2"/>
<path d="M86 169.4h.3v.2h-.3zM86.2 169.4h.2v.2h-.2zM86.8 168.7h.2v.3h-.2zM86.8 168.6h.2v.2h-.2zM86.8 168.6h.2M86.8 168.8h.2v.2h-.2zM86.8 169h.2M187 168.6h1.3v.3h-1.3zM187 168.6h1.3v.2h-1.3zM187 168.6h1.3M187 168.8h1.3v.2h-1.3zM187 169h1.3"/>
<path d="M187.5 168.3v.3M187.5 168.3h.3v.3h-.3zM187.6 168.3h.4v.3h-.4zM187.6 168.6v.9M187.6 168.6h.2v.9h-.2zM187.7 168.6h.2v.9h-.2zM187.8 168.6h.2v.9h-.2zM187.8 168.3h.3v.3h-.3zM188 168.6v.9M188.1 168.3v.3M189.3 169.2v.2M189.3 169.2h.2v.2h-.2z"/>
<path d="M189.3 168.4h.3v.4h-.3zM189.3 169.2h.3v.2h-.3zM189.5 169.2h.2v.2h-.2zM189.7 169.2v.2M251.3 169.2v.2M251.3 169.2h.2v.2h-.2zM251.4 168.4h.3v.4h-.3zM251.4 169.2h.3v.2h-.3zM251.5 169.2h.2v.2h-.2zM251.7 169.2v.2M252.7 168.6h1.3v.3h-1.3zM252.7 168.6h1.3v.2h-1.3z"/>
<path d="M252.7 168.6h1.3M252.7 168.8h1.3v.2h-1.3zM252.7 169h1.3M252.9 168.3h.3v.3h-.3zM252.9 168.3v.3M253 168.6h.2v.9h-.2zM253 168.6v.9M253 168.3h.4v.3h-.4zM253.1 168.6h.2v.9h-.2zM253.2 168.6h.2v.9h-.2zM253.2 168.3h.3v.3h-.3zM253.4 168.6v.9"/>
<path d="M253.5 168.3v.3M47.9 195.7h.9v.2h-.9zM47.9 195.8h.9v.1h-.9zM47.9 195.6h.9v.2h-.9zM48.5 196h.3v.2l-.2 .2-.2-.2zM48.8 195.6h.3v.4h-.3zM48.8 195.8h.3v.3h-.3zM48.8 196.1h.3M48.8 195.5h.3v.3h-.3zM48.8 195.5h.3M85.9 195.6h.3v.4h-.3zM85.9 195.8h.3v.3h-.3z"/>
<path d="M85.9 196.1h.3M85.9 195.5h.3v.3h-.3zM85.9 195.5h.3M86.2 195.7h.9v.2h-.9zM86.2 195.8h.9v.1h-.9zM86.2 195.6h.9v.2h-.9zM86.3 196h.2l.1 .2-.2 .2-.2-.2zM47.9 202.2h.9v.2h-.9zM47.9 202.3h.9v.1h-.9zM47.9 202.4h.9M47.9 202.1h.9v.2h-.9zM47.9 202.1h.9"/>
<path d="M48.5 202.6h.3v.2h-.3zM48.8 202.1h.3v.4h-.3zM48.8 202.3h.3v.3h-.3zM48.8 202.6h.3M48.8 202h.3v.3h-.3zM48.8 202h.3M85.9 202.1h.3v.4h-.3zM85.9 202.3h.3v.3h-.3zM85.9 202.6h.3M85.9 202h.3v.3h-.3zM85.9 202h.3M86.2 202.2h.9v.2h-.9z"/>
<path d="M86.2 202.3h.9v.1h-.9zM86.2 202.4h.9M86.2 202.1h.9v.2h-.9zM86.2 202.1h.9M86.3 202.6h.2v.2h-.2z"/>
<circle cx="188.5" cy="94.2" r=".29"/>
<circle cx="251.9" cy="94.2" r=".17"/>
<circle cx="251.9" cy="94.2" r=".3"/>
<circle cx="251.9" cy="100.7" r=".29"/>
</g>
<g fill="none" stroke="#0f0" stroke-width=".2">
<path d="M81.9 45.2h.1M82 44.7v.2M82 44.8h-.1M82 45.2h-.1M82.3 45.4l.1 .1M82.4 45.4l-.1 .1M82.7 58.4v.1M99.2 55.1l.1 .1M99.3 55.1l-.1 .1M99.6 55.4h.1M99.6 54.9v.1M54.1 74.9v.1"/>
<path d="M54.1 78.3v.1M54.1 78.3l-.1 .1M54.1 75h-.1M54.8 60.5v-.1v.2M54.8 60.9h.1M55.1 61.1l.1 .1M55.2 61.1l-.1 .1M72 70.9h.1M72.1 70.9h-.1M72.4 71.1h.1M72.4 70.6v.1M72.5 70.6l-.1 .1"/>
<path d="M72.5 71.1h-.1M82.7 61.8v.1M100.3 68.6v.1M100.3 72v.1M100.4 72h-.1M100.4 68.6l-.1 .1M190 68.1h.3M190 67.3h.3M190.1 68.1h.1zM190.1 68.1h.1M190.1 67.1v.3M250.1 68.1h.3"/>
<path d="M250.1 67.3h.3M250.2 68.1h.1zM250.3 68.1h.1M250.3 67.1v.3M71.7 85.1v.1M71.7 88.5v.1M188.4 94.2h.2M188.5 94.1v.2M251.7 94.2h.3M251.9 94.1v.2M188.4 100.7h.2M188.5 100.6v.3"/>
<path d="M251.7 100.7h.3M251.9 100.6v.3M187.6 129.2h.3M187.7 129.2h.2zM187.8 129.2h.1M189.3 130h.3M189.3 129.2h.3M189.4 129.2h.2zM189.5 129.2h.1M189.5 129.1v.3M189.5 129.9v.3M251.4 130h.3"/>
<path d="M251.4 129.2h.3M251.4 129.2h.2zM251.5 129.2h.1M251.5 129.1v.3M251.5 129.9v.3M253.1 129.2h.3M253.1 129.2h.2zM253.2 129.2h.1M47.9 169.6h.3M47.9 169.6h.2zM48 168.8v.1zM48 168.7v.2"/>
<path d="M48.7 169.6h.3M48.8 169.6h.1zM86 169.6h.3M86.1 169.6h.2zM86.9 169.6h.2M86.9 169.6h.2zM87 168.8v.1zM87 168.7v.2M187.6 169.4h.3M187.7 169.4h.2zM187.8 169.4h.1M189.3 168.6h.3"/>
<path d="M189.3 169.4h.3M189.4 169.4h.2zM189.5 169.4h.1M189.5 168.5v.2M189.5 169.3v.3M251.4 168.6h.3M251.4 169.4h.3M251.4 169.4h.2zM251.5 169.4h.1M251.5 168.5v.2M251.5 169.3v.3M253.1 169.4h.3"/>
<path d="M253.1 169.4h.2zM253.2 169.4h.1M48 195.7v.2zM48 195.7v.2M87 195.7v.2zM87 195.7v.2M48 202.2v.1zM48 202.2v.2M87 202.2v.1zM87 202.2v.2"/>
<circle cx="82" cy="44.8" r=".02"/>
<circle cx="82" cy="45.2" r=".02"/>
<circle cx="82.3" cy="45.4" r=".02"/>
<circle cx="82.7" cy="58.4" r=".02"/>
<circle cx="99.2" cy="55.2" r=".02"/>
<circle cx="99.6" cy="55.4" r=".02"/>
<circle cx="99.6" cy="55" r=".02"/>
<circle cx="54.1" cy="75" r=".02"/>
<circle cx="54.1" cy="78.4" r=".02"/>
<circle cx="54.8" cy="60.5" r=".02"/>
<circle cx="54.8" cy="60.9" r=".02"/>
<circle cx="55.2" cy="61.1" r=".02"/>
<circle cx="72.1" cy="70.8" r=".02"/>
<circle cx="72.4" cy="71" r=".02"/>
<circle cx="72.4" cy="70.6" r=".02"/>
<circle cx="82.7" cy="61.8" r=".02"/>
<circle cx="100.3" cy="68.6" r=".02"/>
<circle cx="100.3" cy="72" r=".02"/>
<circle cx="190.1" cy="67.2" r=".06"/>
<circle cx="250.2" cy="67.2" r=".06"/>
<circle cx="71.7" cy="85.1" r=".02"/>
<circle cx="71.7" cy="88.5" r=".02"/>
<circle cx="188.5" cy="94.2" r=".06"/>
<circle cx="251.8" cy="94.2" r=".06"/>
<circle cx="188.5" cy="100.7" r=".06"/>
<circle cx="251.8" cy="100.7" r=".06"/>
<circle cx="189.4" cy="129.2" r=".06"/>
<circle cx="189.4" cy="130" r=".06"/>
<circle cx="251.5" cy="130" r=".06"/>
<circle cx="251.5" cy="129.2" r=".06"/>
<circle cx="189.4" cy="168.6" r=".06"/>
<circle cx="189.4" cy="169.4" r=".06"/>
<circle cx="251.5" cy="168.6" r=".06"/>
<circle cx="251.5" cy="169.4" r=".06"/>
</g>
<g fill="none" stroke="#ff0" stroke-width=".2">
<path d="M82.1 44.8v.1M82.1 44.8l-.1 .1M82.3 45.3l.1 .1M82.4 45.3l-.1 .1M82.7 58.9l.1 .1M82.7 58.9v.1M83.3 58.6h.1M83.3 58.5v.2M99.2 55l.1 .1M99.3 55l-.1 .1M99.5 54.8v.2M99.6 54.9h-.2"/>
<path d="M53.9 78.9l.1 .1M53.9 75.6h.1M54 75.5v.1M54 78.9v.1M54.5 78.6h.1M54.5 75.2l.1 .1M54.6 75.2v.1M54.6 78.6v.1M54.9 60.5v.1M55 60.5l-.2 .1M55.1 61h.1M55.2 61h-.1"/>
<path d="M72 70.7l.1 .1M72.1 70.7l-.1 .1M72.3 70.6v.1M72.4 70.6h-.1M82.7 62.3l.1 .1M82.7 62.3v.1M83.3 62h.1M83.3 61.9v.1M99.8 72.2h.1M99.8 68.8h.1M99.8 68.7v.2M99.8 72.1v.1"/>
<path d="M100.4 71.8l.1 .1M100.4 68.4l.1 .1M100.4 68.4v.1M100.4 71.8v.1M190 67.8h.3M190 67.3h.3M190.1 67.8h.1zM190.1 67.8h.1M190.1 67.1v.3M250.1 67.8h.3M250.1 67.3h.3M250.2 67.8h.1z"/>
<path d="M250.3 67.8h.1M250.3 67.1v.3M71 88.8h.1M71 85.4l.1 .1M71.1 85.4v.1M71.1 88.8v.1M71.6 88.4l.1 .1M71.6 85l.1 .1M71.7 85v.2M71.7 88.4v.1M187.7 94.6v.1zM187.7 94.6h.1"/>
<path d="M187.7 94.5v.3M189 94.6v.1zM189 94.6h.1M189 94.5v.3M251.4 94.6v.1zM251.4 94.6h.1M251.4 94.5v.3M252.7 94.6v.1zM252.7 94.6h.1M252.7 94.5v.3M187.7 101.1v.1zM187.7 101.1h.1"/>
<path d="M187.7 101v.2M189 101.1v.1zM189 101.1h.1M189 101v.2M251.4 101.1v.1zM251.4 101.1h.1M251.4 101v.2M252.7 101.1v.1zM252.7 101.1h.1M252.7 101v.2M187 129.8v.1zM187 129.7v.2"/>
<path d="M188.3 129.8v.1zM188.3 129.7v.2M189.3 130h.3M189.3 129.4h.3M189.4 129.4h.2zM189.5 129.4h.1M189.5 129.9v.3M251.4 130h.3M251.4 129.4h.3M251.4 129.4h.2zM251.5 129.4h.1M251.5 129.9v.3"/>
<path d="M252.7 129.8v.1zM252.7 129.7v.2M254 129.8v.1zM254 129.7v.2M48.2 168.8v.1zM48.2 168.7v.2M48.7 169.4h.3M48.8 169.4h.1zM86 169.4h.3M86.1 169.4h.2zM86.8 168.8v.1zM86.8 168.7v.2"/>
<path d="M187 168.7v.2zM187 168.7v.2M188.3 168.7v.2zM188.3 168.7v.2M189.3 168.6h.3M189.3 169.2h.3M189.4 169.2h.2zM189.5 169.2h.1M189.5 168.5v.2M251.4 168.6h.3M251.4 169.2h.3M251.4 169.2h.2z"/>
<path d="M251.5 169.2h.1M251.5 168.5v.2M252.7 168.7v.2zM252.7 168.7v.2M254 168.7v.2zM254 168.7v.2M48.5 196.2h.3M48.6 196.1v.2M86.3 196.2h.2M86.4 196.1v.2M48.5 202.7h.3M48.6 202.6v.2"/>
<path d="M86.3 202.7h.2M86.4 202.6v.2"/>
<circle cx="82" cy="44.8" r=".02"/>
<circle cx="82.3" cy="45.3" r=".02"/>
<circle cx="82.7" cy="58.9" r=".02"/>
<circle cx="83.3" cy="58.6" r=".02"/>
<circle cx="99.2" cy="55" r=".02"/>
<circle cx="99.5" cy="54.9" r=".02"/>
<circle cx="54" cy="75.5" r=".02"/>
<circle cx="54" cy="78.9" r=".02"/>
<circle cx="54.6" cy="78.6" r=".02"/>
<circle cx="54.6" cy="75.2" r=".02"/>
<circle cx="54.9" cy="60.5" r=".02"/>
<circle cx="55.2" cy="61" r=".02"/>
<circle cx="72.1" cy="70.7" r=".02"/>
<circle cx="72.3" cy="70.6" r=".02"/>
<circle cx="82.7" cy="62.3" r=".02"/>
<circle cx="83.3" cy="62" r=".02"/>
<circle cx="99.8" cy="72.2" r=".02"/>
<circle cx="99.8" cy="68.8" r=".02"/>
<circle cx="100.4" cy="71.8" r=".02"/>
<circle cx="100.4" cy="68.5" r=".02"/>
<circle cx="190.1" cy="67.2" r=".06"/>
<circle cx="250.2" cy="67.2" r=".06"/>
<circle cx="71" cy="85.4" r=".02"/>
<circle cx="71" cy="88.8" r=".02"/>
<circle cx="71.6" cy="88.4" r=".02"/>
<circle cx="71.6" cy="85.1" r=".02"/>
<circle cx="189.4" cy="130" r=".06"/>
<circle cx="251.5" cy="130" r=".06"/>
<circle cx="189.4" cy="168.6" r=".06"/>
<circle cx="251.5" cy="168.6" r=".06"/>
<circle cx="48.6" cy="196.2" r=".06"/>
<circle cx="86.4" cy="196.2" r=".06"/>
<circle cx="48.6" cy="202.7" r=".06"/>
<circle cx="86.4" cy="202.7" r=".06"/>
</g>
<!-- layer: AM_5 -->
<path d="M99.9 17.3h-1.5l-14.6 25.3M58.2 21.7h1.6l4.1 31.1M29 46.5h1.6l28.7 16.8M59.5 79.2l-16.8 13.2h-1.6M73.7 86l24.4 8.8h1.5" fill="none" stroke="#000" stroke-width=".3"/>
<path d="M63.4 52.8l1-.1-.1 3.1zM83.3 42.4l.9 .5-1.9 2.4zM59.2 78.9l2.7-1.5-2.1 2.3zM59.5 62.9l2.4 1.9-2.9-1.1zM70.8 85l3.1 .5-.4 1z" fill="#000" stroke="#000" stroke-width=".2"/>
<g font-size="6.3">
<text x="118.5" y="183.4">insert panel mount blocks and panel divider (1x1x24</text>
<text x="118.9" y="191.1">with anchor fasteners at either end) into outer t-slots.</text>
<text x="118.3" y="198.8">Insert accessory support frame into inner t-slots.</text>
</g>
<g font-size="4.4">
<text x="76.9" y="9.5">PRODUCED BY AN AUTODESK EDUCATIONAL PRODUCT</text>
<text x="265" y="45.4" transform="rotate(90 265 45.4)">PRODUCED BY AN AUTODESK EDUCATIONAL PRODUCT</text>
<text x="14.2" y="170.8" transform="rotate(-90 14.2 170.8)">PRODUCED BY AN AUTODESK EDUCATIONAL PRODUCT</text>
<text x="202.3" y="206.8" transform="rotate(180 202.3 206.8)">PRODUCED BY AN AUTODESK EDUCATIONAL PRODUCT</text>
</g>
<g font-size="4.2">
<text x="54.1" y="23.2">B</text>
<text x="101.4" y="18.8">W</text>
<text x="24.9" y="48">E</text>
<text x="37.2" y="93.9">F</text>
<text x="101" y="96.3">T</text>
</g>
</svg>
